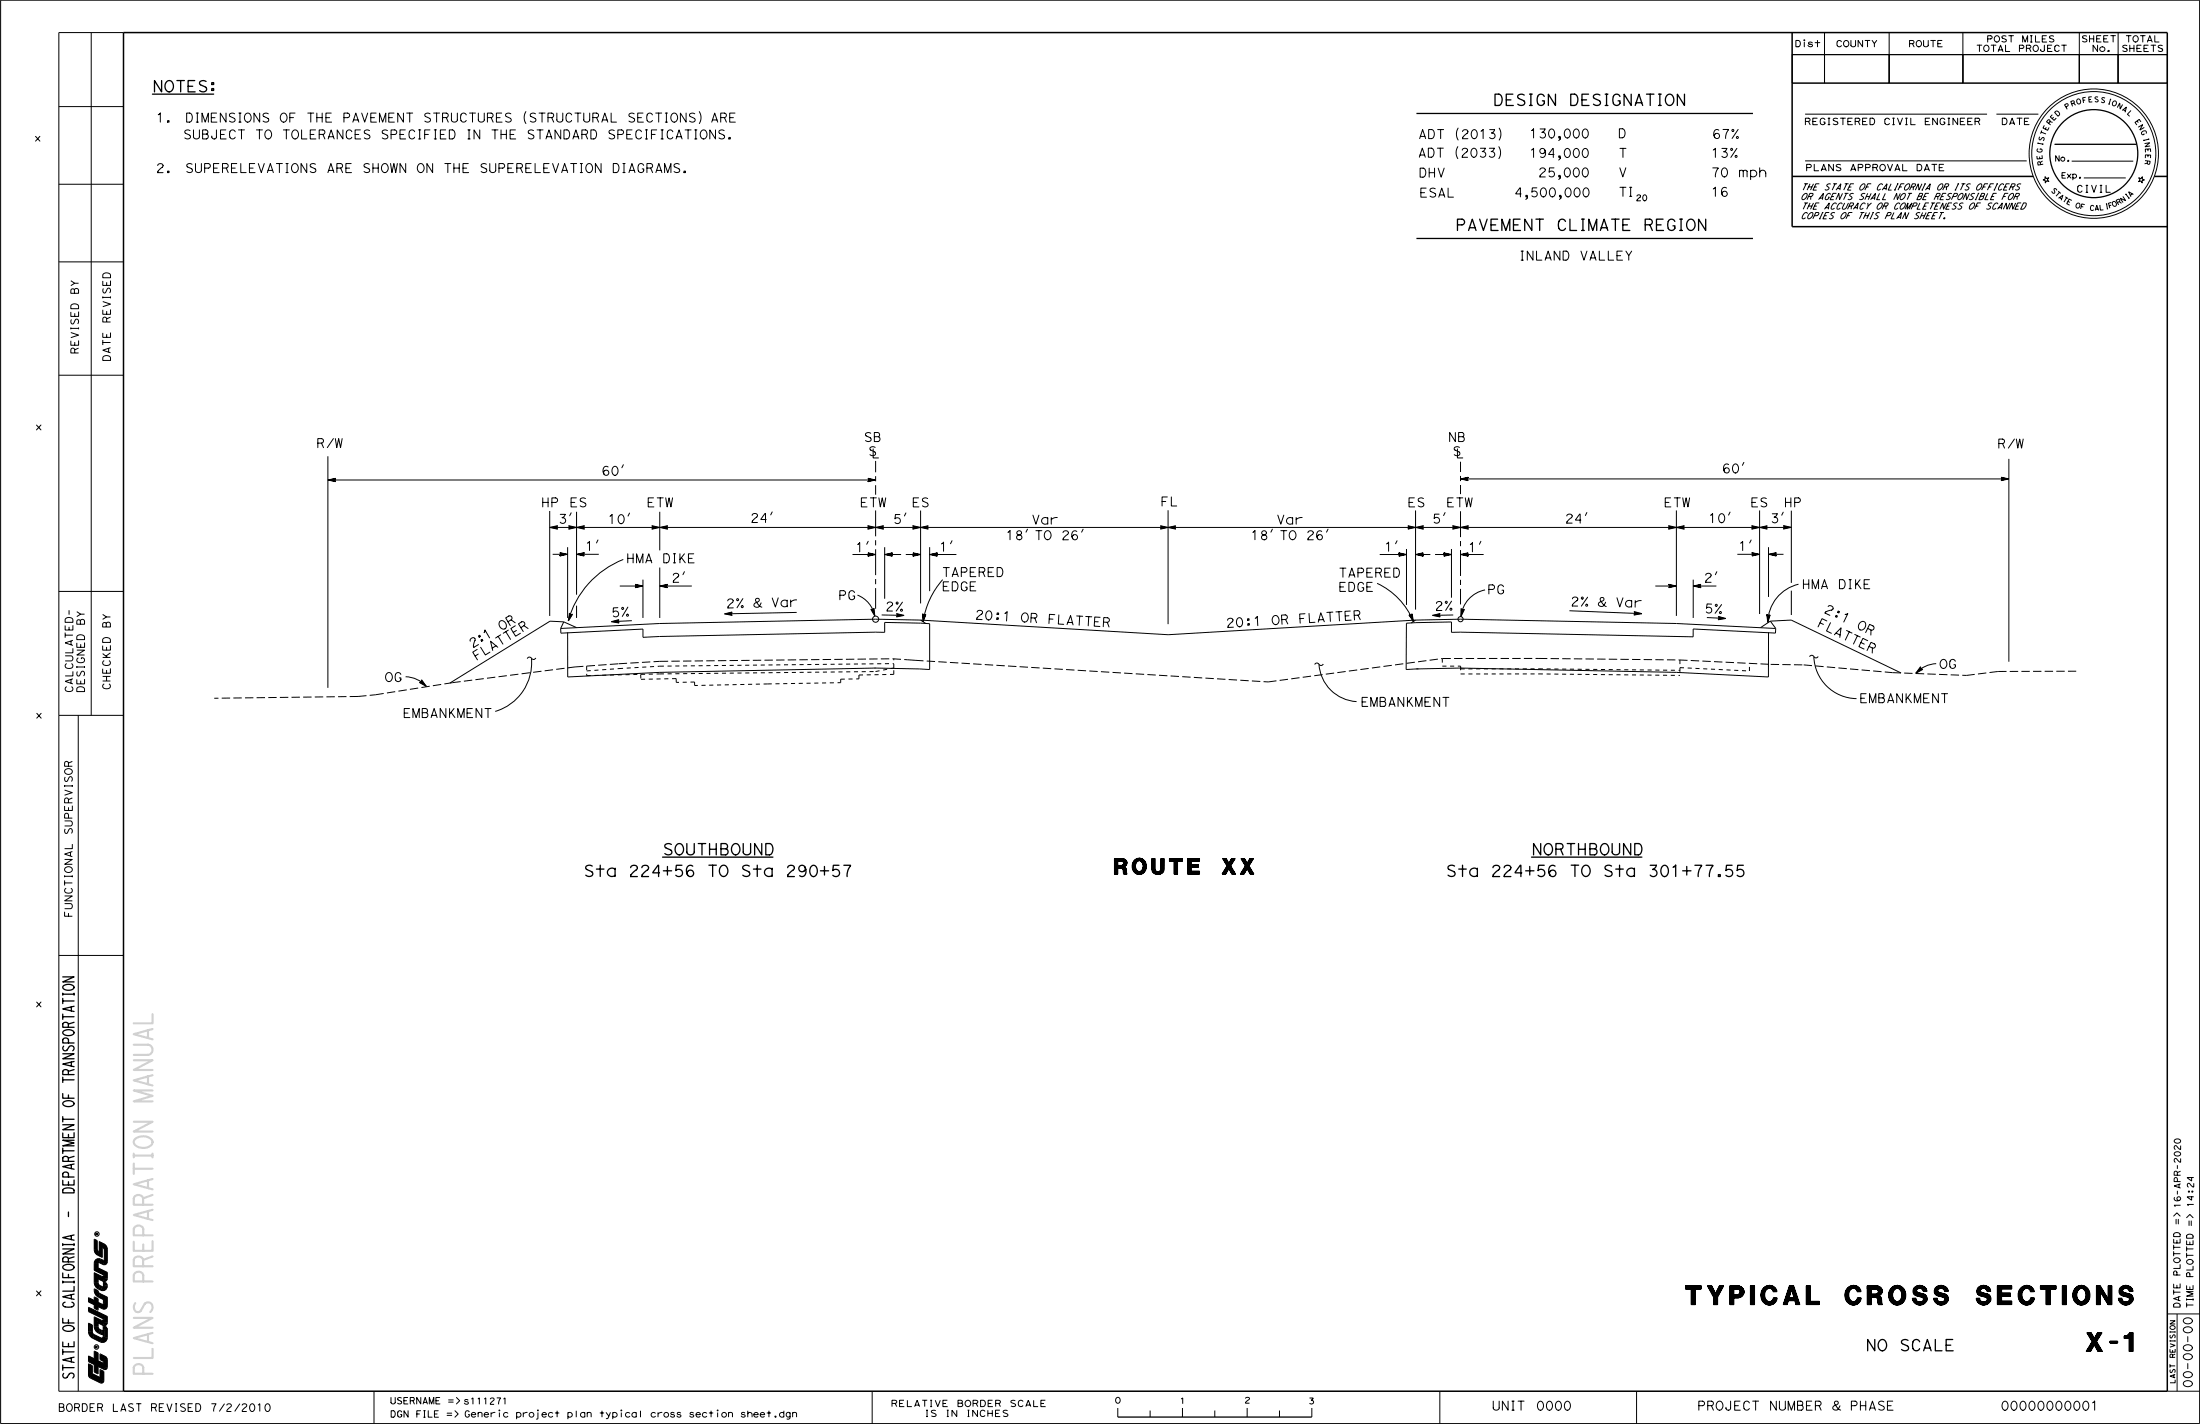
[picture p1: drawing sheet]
<svg xmlns="http://www.w3.org/2000/svg" width="432mm" height="279mm" viewBox="0 0 432 279" stroke-linecap="round" stroke-linejoin="round" font-family="sans-serif">
<g fill="none" stroke="#000" stroke-width=".2">
<path d="M.1 0h431.6v279.3h-431.6zM17.9 6.4v134M24.2 6.4h-12.7v266.6h12.7M351.7 10.7h6.4v5.6h-6.4zM351.7 16.3h73.7M351.7 10.7h73.7M354.1 8.3v.9M358.1 6.4v9.9M358.1 10.7h12.7v5.6h-12.7zM370.8 10.7h14.5v5.6h-14.5zM370.8 6.4v9.9M385.3 6.4v9.9"/>
<path d="M385.3 10.7h22.8v5.6h-22.8zM408.1 6.4v9.9M408.1 10.7h7.6v5.6h-7.6zM415.7 6.4v9.9M415.7 10.7h9.7v5.6h-9.7zM11.5 20.9h12.7M11.5 36.1h12.7M37.3 25.6a.58 .58 0 0 0-.6-.1 .58 .58 0 0 0-.4 .5l.5 .3a.47 .47 0 0 1 .5 .3 .47 .47 0 0 1-.2 .6h-.4l-.4-.1M38 25.5v1.3a.6 .6 0 0 0 .6 .5 .6 .6 0 0 0 .5-.5v-1.3M39.8 25.5h.6a.44 .44 0 0 1 .4 .3 .44 .44 0 0 1-.2 .5 .5 .5 0 0 1 .3 .5 .5 .5 0 0 1-.4 .5h-.7zM39.8 26.3h.8M42.5 25.5v1.4a.46 .46 0 0 1-.6 .4 .46 .46 0 0 1-.3-.6"/>
<path d="M43.3 26.4h.7M44.3 25.5h-1v1.8h1.1M46.2 25.9a.6 .6 0 0 0-.8-.4 .6 .6 0 0 0-.4 .8 .65 .65 0 0 0 .2 .8 .65 .65 0 0 0 .9-.1l.1-.1M46.8 25.5h1.2M47.4 25.5v1.8M50.3 25.5h1.2M50.9 25.5v1.8M52.3 25.7a.73 .73 0 0 1 .9 .1 .73 .73 0 0 1 .1 .9 .68 .68 0 0 1-.9 .5 .68 .68 0 0 1-.4-.9zM55.6 25.5h1.2M56.2 25.5v1.8M57.5 25.7a.73 .73 0 0 1 .9 .1 .73 .73 0 0 1 .2 .9 .68 .68 0 0 1-.9 .5 .68 .68 0 0 1-.4-.9zM59.2 25.5v1.8h1"/>
<path d="M60.9 26.4h.7M61.9 25.5h-1v1.8h1.1M62.6 26.4h.8l.4 .9M63.4 26.4a.44 .44 0 0 0 .4-.5 .44 .44 0 0 0-.4-.4h-.8v1.8M64.4 27.3l.6-1.8 .6 1.8M64.5 26.8h.9M67.3 25.5v1.8l-1.1-1.8v1.8M69.1 25.9a.6 .6 0 0 0-.8-.4 .6 .6 0 0 0-.4 .8 .65 .65 0 0 0 .2 .8 .65 .65 0 0 0 .9-.1l.1-.1M69.7 26.4h.7M70.7 25.5h-1v1.8h1.1M72.5 25.6a.58 .58 0 0 0-.6-.1 .58 .58 0 0 0-.4 .5l.5 .3a.47 .47 0 0 1 .6 .3 .47 .47 0 0 1-.3 .6h-.4l-.4-.1M76 25.6a.58 .58 0 0 0-.6-.1 .58 .58 0 0 0-.4 .5l.6 .3a.47 .47 0 0 1 .5 .3 .47 .47 0 0 1-.2 .6h-.5l-.4-.1"/>
<path d="M76.8 26.4h.7a.45 .45 0 0 0 .4-.5 .45 .45 0 0 0-.4-.4h-.7v1.8M78.5 26.4h.7M79.5 25.5h-1v1.8h1.1M81.4 25.9a.6 .6 0 0 0-.8-.4 .6 .6 0 0 0-.3 .8 .65 .65 0 0 0 .2 .8 .65 .65 0 0 0 .8-.1l.1-.1M82.2 25.5h.4M82.2 27.3h.4M82.4 25.5v1.8M83.4 26.4h.7M84.4 25.5h-1v1.8M85.2 25.5h.5M85.2 27.3h.5M85.5 25.5v1.8"/>
<path d="M86.4 26.4h.8M87.5 25.5h-1.1v1.8h1.1M88.2 25.5h.6a1 1 0 0 1 0 1.8h-.6zM91.8 25.5h.5M91.8 27.3h.5M92.1 25.5v1.8M94.2 25.5v1.8l-1.2-1.8v1.8M96.6 25.5h1.1M97.1 25.5v1.8M98.3 26.4h1.1M98.3 25.5v1.8M99.4 25.5v1.8"/>
<path d="M100.1 26.4h.7M101.2 25.5h-1.1v1.8h1.1M103.2 21.9a2.22 2.22 0 0 0 0 2.3M104.7 25.6a.58 .58 0 0 0-.6-.1 .58 .58 0 0 0-.4 .5l.5 .3a.47 .47 0 0 1 .6 .3 .47 .47 0 0 1-.3 .6h-.4l-.4-.1M105.4 25.5h1.2M106 25.5v1.8M107.2 27.3l.5-1.8 .6 1.8M107.3 26.8h.9M110.1 25.5v1.8l-1.2-1.8v1.8M110.7 25.5h.6a1 1 0 0 1 0 1.8h-.6zM112.4 27.3l.6-1.8 .6 1.8M112.6 26.8h.9"/>
<path d="M114.2 26.4h.7l.4 .9M114.9 26.4a.44 .44 0 0 0 .4-.5 .44 .44 0 0 0-.4-.4h-.7v1.8M116 25.5h.6a1 1 0 0 1-.1 1.8h-.5zM120.6 25.6a.58 .58 0 0 0-.7-.1 .58 .58 0 0 0-.4 .5l.6 .3a.47 .47 0 0 1 .5 .3 .47 .47 0 0 1-.2 .6h-.5l-.4-.1M121.3 26.4h.7a.45 .45 0 0 0 .4-.5 .45 .45 0 0 0-.4-.4h-.7v1.8M123 26.4h.7M124.1 25.5h-1.1v1.8h1.1M125.9 25.9a.6 .6 0 0 0-.8-.4 .6 .6 0 0 0-.3 .8 .65 .65 0 0 0 .2 .8 .65 .65 0 0 0 .8-.1l.1-.1M126.7 25.5h.4M126.7 27.3h.4M126.9 25.5v1.8M127.9 26.4h.7"/>
<path d="M128.9 25.5h-1v1.8M129.7 25.5h.5M129.7 27.3h.5M130 25.5v1.8M132.1 25.9a.6 .6 0 0 0-.8-.4 .6 .6 0 0 0-.4 .8 .65 .65 0 0 0 .2 .8 .65 .65 0 0 0 .9-.1l.1-.1M132.7 27.3l.6-1.8 .6 1.8M132.8 26.8h.9M134.5 25.5h1.1M135.1 25.5v1.8M136.4 25.5h.4M136.4 27.3h.4M136.6 25.5v1.8"/>
<path d="M137.3 21.9a2.22 2.22 0 0 1 0 2.3M137.7 25.7a.73 .73 0 0 1 .9 .1 .73 .73 0 0 1 .1 .9 .68 .68 0 0 1-.8 .5 .68 .68 0 0 1-.5-.9zM140.4 25.5v1.8l-1.1-1.8v1.8M142.1 25.6a.58 .58 0 0 0-.6-.1 .58 .58 0 0 0-.4 .5l.5 .3a.47 .47 0 0 1 .6 .3 .47 .47 0 0 1-.3 .6h-.4l-.4-.1M143.1 27h.2v.3h-.2zM286.1 28.8a2.22 2.22 0 0 0 0 2.3M286.2 25.1a2.22 2.22 0 0 0 0 2.4M294.2 28.8a2.22 2.22 0 0 1 0 2.3M294.3 25.1a2.22 2.22 0 0 1 0 2.4M354.3 31.6h43.5M354.3 22.4h35.7M391.8 22.4h8.3"/>
<path d="M401.4 34.7l.3 .3 .4-.1-.3 .4 .3 .3-.4-.1-.3 .4v-.5l-.4-.1 .4-.2zM403.3 28.3h16M406.6 31.6h12.1M409 34.9h8.2M419.8 34.9l.4 .1 .3-.3v.4l.4 .2-.4 .1-.1 .5-.2-.4-.5 .1 .3-.3zM11.5 51.4h12.7M11.5 73.6h12.7M64.4 94.2h107.5M64.4 94.2l1.5-.4-1.2 .4 1.1 .2-.8-.2 .7-.2-.3 .2h.3l.2-.4-.2 .4 .2 .3zM64.4 89.5v45.5M122.4 91.2l-.3 .6M170.4 93.8l1.5 .4-1.5 .3 1.1-.3-1.1-.3 .8 .3-.7 .1 .3-.1-.3-.1-.1 .4 .2-.3z"/>
<path d="M171.9 90.4v2.3M171.9 93.4v1M171.9 95.2v1.9M286.7 94l1.5-.4-1.2 .4 1.1 .2-.7-.2 .7-.2-.4 .2h.3l.2-.4-.2 .4 .2 .3zM286.7 94h107.6M286.7 90.6v2M286.7 93.4v1M286.7 95.2v1.8M342.3 90.7l-.3 .6M392.8 93.6l1.5 .4-1.5 .3 1.1-.3-1.1-.3 .8 .3-.7 .1 .3-.1-.3-.1-.1 .4 .2-.3zM394.3 90v39.8M11.5 116h12.7"/>
<path d="M107.9 100.3v20.6M107.9 103.5l1.6-.4-.3 .4 .3 .3zM107.9 103.5h243.7M108.5 108.8h2.9M109.3 103.4l-.3 .1 .3 .1M109.3 103.3l-.7 .2 .7 .1M109.4 103.2l-1.1 .3 1.1 .2M109.9 108.4l1.5 .4-1.5 .3 1.1-.3-1.1-.3 .8 .3-.7 .1 .3-.1-.3-.1-.1 .4 .2-.3zM111.4 107.4v13.8M111.6 103.1l3.1 .7-.2-.3 .2-.4-3.1 .7 .2-.3zM111.7 103.2l1.1 .3-1.1 .2M111.7 103.3l.7 .2-.7 .1"/>
<path d="M111.8 103.4l.3 .1-.3 .1M112.1 100.6l-.3 .6M113.2 108.8l1.5-.4-1.2 .4 1.1 .2-.7-.2 .7-.2-.4 .2h.3l.2-.4-.2 .4 .2 .3zM113.2 100.4v16.3M113.2 118.8v2.4M113.2 108.8h4.3M114.6 103.4l-.4 .1 .4 .1M114.6 103.3l-.7 .2 .7 .1M114.7 103.2l-1.2 .3 1.2 .2M117.4 105.9l-.3 .6M121.6 115h4.6M122.3 109.8a18.1 18.1 0 0 0-10.8 12"/>
<path d="M123.6 100.7l-.3 .6M124.7 114.6l1.5 .4-1.5 .3 1.1-.3-1.1-.3 .8 .3-.7 .1 .4-.1-.3-.1-.2 .4 .2-.3zM126.2 113.7v7.5M127.9 103.1l.2 .4-.2 .3 3.1-.7-.2 .4 .2 .3zM128 103.2l1.1 .3-1.1 .2M128 103.3l.8 .2-.7 .1M128.1 103.4l.3 .1-.3 .1M129.5 115l1.5-.4-1.2 .4 1.1 .2-.7-.2 .7-.2-.4 .2 .3 .1 .2-.5-.2 .4 .2 .3zM129.5 100.4v7.6M129.5 111.4v9.8M129.5 115h6.3M130.9 103.4l-.3 .1 .3 .1"/>
<path d="M130.9 103.3l-.7 .2 .7 .1M131 103.2l-1.1 .3 1.1 .2M134.3 112.2l-.3 .6M151.6 100.4l-.3 .6M167.3 108.8h4.6M168.3 116.8a5.5 5.5 0 0 1 3.4 4.1M170.3 103.1l.2 .4-.2 .3 3.1-.7-.2 .4 .2 .3zM170.4 108.5l1.5 .3-1.5 .3 1.1-.3-1.1-.2 .8 .2-.7 .2 .3-.2-.3-.1-.1 .4 .2-.3zM170.4 103.2l1.1 .3-1.1 .2M170.4 106.2l-.3 .6M170.4 103.3l.7 .2-.7 .1M170.5 103.4l.3 .1-.3 .1"/>
<path d="M170.9 119.5l.4 .1 .3-.3 .1 1.6zM171.3 119.6l.1 .3-.2-.3M171.4 119.5l.1 .7-.4-.6M171.5 119.4l.1 1.1-.6-.9M171.9 100.2v5M171.9 106v1M171.9 107.8v5.1M171.9 113.6v1M171.9 115.4v4M173.2 103.4l-.3 .1 .4 .1M173.3 103.3l-.7 .2 .7 .1M173.4 103.2l-1.2 .3 1.2 .2"/>
<path d="M173.6 107.4v10.1M173.6 108.8h3.3M173.6 108.8l1.5-.3-1.1 .3 1.1 .2-.8-.2 .7-.2-.3 .2 .3 .1 .1-.4-.2 .3 .2 .3zM177.8 108.8h2.9M177.8 100.6l-.3 .6M179.1 103.1l3.1 .7-.2-.3 .2-.3-3.1 .6 .2-.3zM179.2 108.5l1.5 .3-1.5 .3 1.1-.3-1.1-.2 .8 .2-.7 .2 .3-.2-.3-.1-.1 .4 .2-.3zM179.2 103.2l1.1 .3-1.1 .2M179.2 103.3l.8 .2-.8 .1M179.3 103.4l.3 .1-.3 .1M180.7 100.2v18.2M182 103.4l-.3 .1 .3 .1"/>
<path d="M182.1 103.3l-.7 .2 .7 .1M182.1 103.2l-1.1 .3 1.1 .2M182.5 108.8l1.5-.3-1.2 .3 1.1 .2-.7-.2 .7-.2-.4 .2 .3 .1 .2-.4-.2 .3 .2 .3zM182.5 107.4v8.6M182.5 108.8h5.2M185 113.7a16 16 0 0 0-3.8 8.3M186.9 106.1l-.3 .6M201.7 103.8l-.3 .6M212.6 103.8l-.3 .6M227.8 103.2l3 .6-.2-.3 .2-.3-3 .6 .2-.3zM227.8 103.2l1.1 .3-1.1 .2M227.9 103.3l.7 .2-.7 .1"/>
<path d="M227.9 103.4l.3 .1-.3 .1M229.3 100.1v22.4M230.6 103.4l-.3 .1 .3 .1M230.7 103.3l-.7 .2 .6 .1M230.7 103.2l-1.1 .3 1.1 .2M249.7 103.8l-.3 .6M260.7 103.8l-.3 .6M270.3 114.5a14.1 14.1 0 0 1 7.1 7.4M270.8 108.8h5.3M274.2 106.1l-.3 .6M274.6 108.5l.1 .4 .3-.1-.3-.2 .7 .2-.8 .2 1.1-.2-1.1-.3 1.5 .3-1.5 .3 .2-.3zM276.1 107.7v11"/>
<path d="M276.3 103.2l.2 .3-.2 .3 3.1-.7-.2 .4 .2 .3zM276.4 103.2l1.1 .3-1.1 .2M276.4 103.3l.7 .2-.7 .1M276.5 103.4l.3 .1-.3 .1M277.8 108.8h2.9M277.8 100.2v19.4M277.8 108.8l1.5-.3-.2 .3 .2 .3-.1-.4-.3 .1 .3 .2-.7-.2 .8-.2-1.1 .2 1.1 .3zM279.2 103.4l-.3 .1 .3 .1M279.3 103.3l-.8 .2 .8 .1M279.3 103.2l-1.1 .3 1.1 .2M281.7 108.8h3.2M283.4 108.5l.1 .4 .3-.1-.3-.2 .7 .2-.8 .2 1.1-.2-1.1-.3 1.5 .3-1.5 .3 .2-.3z"/>
<path d="M283.6 100.6l-.3 .6M284.9 107.7v9.6M285.1 103.1l.2 .4-.2 .3 3.1-.7-.2 .4 .2 .3zM285.2 103.2l1.1 .3-1.1 .2M285.2 103.3l.7 .2-.7 .1M285.3 103.4l.3 .1-.3 .1M286.7 108.8l1.5-.3-.2 .3 .2 .3-.2-.4-.3 .1 .4 .2-.7-.2 .7-.2-1.1 .2 1.2 .3zM286.7 100.3v5.1M286.7 106.2v1M286.7 107.9v5.1M286.7 113.8v1M286.7 115.5v3.1"/>
<path d="M286.7 108.8h4.5M286.8 119.4l.3 .3 .3-.1-.7 1.4zM286.8 119.5v1.1l.5-1M286.9 119.5v.8l.3-.7M287 119.6v.3l.1-.3M288.1 103.4l-.4 .1 .4 .1M288.1 103.3l-.7 .2 .7 .1M288.2 103.2l-1.2 .3 1.2 .2M290.7 106.2l-.3 .6M291.5 115.7a5.9 5.9 0 0 0-4.8 5.3M308 119.8l14.3 .6M311.5 100.6l-.3 .5"/>
<path d="M320.7 120l1.6 .4-1.6 .3 .2-.3zM324.9 115h4.1M327.5 103.1l3.1 .7-.2-.3 .2-.4-3.1 .7 .2-.3zM327.5 114.6l.2 .5 .3-.1-.4-.2 .7 .2-.7 .2 1.1-.2-1.2-.4 1.5 .4-1.5 .3 .2-.3zM327.5 103.2l1.2 .3-1.2 .2M327.6 103.3l.7 .2-.7 .1M327.6 103.4l.4 .1-.4 .1M329 100.2v20.6M330.4 103.4l-.3 .1 .3 .1M330.5 103.3l-.8 .2 .8 .1M330.5 103.2l-1.1 .3 1.1 .2M332.3 113.7v7.5"/>
<path d="M332.3 115h4.6M332.3 115l1.5-.4-.2 .4 .2 .3-.1-.4-.3 .1 .3 .1-.7-.1 .8-.3-1.1 .3 1.1 .3zM337 112.2l-.3 .6M339.6 100.5l-.3 .6M341 108.8h4.4M343.7 105.9l-.3 .6M343.8 103.1l3.1 .7-.2-.3 .2-.3-3.1 .6 .2-.3zM343.9 103.2l1.1 .3-1.1 .2M343.9 108.4l.1 .4h.3l-.3-.2 .7 .2-.8 .2 1.1-.2-1.1-.4 1.5 .4-1.5 .3 .2-.3zM343.9 103.3l.7 .2-.7 .1M344 103.4l.3 .1-.3 .1M345.4 100.2v20.3"/>
<path d="M346.7 103.4l-.3 .1 .3 .1M346.8 103.3l-.8 .2 .7 .1M346.8 103.2l-1.1 .3 1.1 .2M347.1 107.4v9.7M347.1 108.8l1.5-.4-.2 .4 .2 .3-.1-.4-.3 .1 .3 .1-.7-.1 .8-.3-1.1 .3 1.1 .3zM347.1 108.8h3M350 100.5l-.3 .6M350 103.1l1.6 .4-1.6 .3 .2-.3zM350.1 103.2l1.1 .3-1.1 .2M350.1 103.3l.8 .2-.8 .1M350.2 103.4l.3 .1h-.3M351.6 100.2v14.2"/>
<path d="M351.6 115.9v4.8M353 114.6a7.8 7.8 0 0 0-6 7.5M42.9 137h-.9M45.2 137h-1.7M47.4 136.9l-1.6 .1M49.7 136.9h-1.6M52 136.9h-1.6M54.3 136.8l-1.6 .1M56.6 136.8h-1.7M58.9 136.8h-1.7M61.2 136.8h-1.7M63.4 136.7l-1.6 .1"/>
<path d="M65.7 136.7h-1.6M68 136.7h-1.6M71.9 136.5l-3.3 .2M75.3 136.1l-2.7 .3M77.6 135.7l-1.7 .3M79.6 132.8a5.7 5.7 0 0 1 4.1 1.9M79.8 135.4l-1.6 .2M82.1 135l-1.6 .3M82.7 133.7l.2 .3-.3-.2M82.7 133.6l.4 .6-.6-.4M82.7 133.5l.7 .9-1-.5M82.8 133.4l.9 1.3-1.4-.8 .4-.1z"/>
<path d="M84.3 134.6l-1.6 .3M86.6 134.3l-1.6 .2M90.4 133.7l-3.2 .5M92.7 133.4l-1.7 .3M95 133.2l-1.7 .2M97.2 132.9l-1.6 .2M99.5 132.6l-1.7 .2M101.7 132.3l-1.6 .2M104 132l-1.6 .2M105.2 129.1l-.4 .3-.5-.2a10 10 0 0 1-7.1 10.4M106.3 131.7l-1.7 .2M108.5 131.4l-1.6 .2"/>
<path d="M110.6 122l-2.6-.1-19.7 12.1M110.6 122l-.6 1.3 .1 .9 16.1-.8v1.6l3.3-.1 44.1-.8v-2l8.9 .3v9l-10.8-.3M110.6 122l2.6 1.2M110.8 131.1l-1.6 .2M111.4 124.1v8.7l18.1-.9 42.3-.8M111.8 120.3l.2 .3 .4-.1-.8 1.3zM111.8 120.4l-.1 1.1 .6-1M111.9 120.4l-.1 .8 .4-.6M112 120.5l-.1 .3 .2-.2M114.5 130.7l-3.1 .3M116.8 130.6l-1.7 .1M119.1 130.4l-1.7 .1"/>
<path d="M120 122l1.5-.4-.2 .3 .2 .3zM121.3 121.8l-.3 .1 .3 .1M121.3 130.2l-1.6 .2M121.4 121.8l-.7 .1 .7 .2M121.4 121.7l-1.1 .3 1.2 .2M123.1 130.1l-1.7 .1M124 121.8l-4 .2M125.4 130l-1.7 .1M127.6 129.9l-1.6 .1M131.1 129.7l-2.8 .1M133.4 129.7h-1.6M135.7 129.7h-1.6"/>
<path d="M138 129.7h-1.7M140.3 129.6l-1.7 .1M142.2 120.4l1.5-.3-.2 .3 .2 .4zM142.6 129.6h-1.7M143.5 120.4h-.3l.3 .1M143.6 120.3l-.7 .1 .7 .2M143.6 120.2l-1 .2 1.1 .3M144.8 129.6h-1.6M147.1 129.6h-1.6M149.4 129.5l-1.6 .1M151.7 129.5h-1.7M154 129.5h-1.7"/>
<path d="M156.3 129.5h-1.7M156.4 120.2l-14.2 .2M158.5 129.4l-1.6 .1M160.8 129.4h-1.6M163.1 129.4h-1.6M165 133.3v.6M165.4 129.4h-1.7M167.7 129.3l-1.7 .1M170 129.3h-1.7M172.2 129.3h-1.6M173 120.7h4.4M174.5 129.3h-1.6"/>
<path d="M175.2 129.3h.1M175.2 129.3l1.6 .1M176 120.4l1.4 .3-1.5 .4 .2-.4zM176 120.5l1.1 .2-1.1 .3M176.1 120.6l.7 .1-.8 .2M176.1 120.7h.3l-.3 .1M177.5 129.4l3.8 .3M180.7 121.7h.1M180.7 121.7l-8.8-.2-42.4 .8-19.5 1M180.7 121.7l1 .6M181.1 120.5l.1 1.1 .4-1-.3 .7-.1-.7 .1 .4 .1-.3-.3-.2 .3 .2 .3-.1-.5 1.4zM181.9 129.7l1.6 .1"/>
<path d="M184.2 129.8l1.6 .1M186.4 130l1.7 .1M188.7 130.1l1.7 .1M191 130.3l1.6 .1M193.3 130.4l1.6 .1M195.6 130.5l1.6 .1M197.8 130.7l1.7 .1M200.1 130.8l1.7 .1M202.4 131l1.6 .1M204.7 131.1l1.6 .1M207 131.2l1.6 .1M209.2 131.4l1.7 .1"/>
<path d="M211.5 131.5l1.7 .1M213.8 131.7l1.6 .1M216.1 131.8l1.6 .1M218.4 131.9l1.6 .1M220.6 132.1l1.7 .1M222.9 132.2l1.7 .1M225.2 132.4l1.6 .1M227.5 132.5l1.6 .1M229.8 132.6l1.6 .1M232 132.8l1.7 .1M234.3 132.9l1.7 .1M236.6 133.1h1.6"/>
<path d="M238.9 133.2l1.6 .1M241.2 133.3l1.6 .1M243.4 133.5l1.7 .1M245.7 133.6l1.7 .1M250.5 133.6l-1.6 .2-.9-.1M252.8 133.3l-1.6 .2M255.1 133l-1.7 .2M257.3 132.7l-1.6 .2M258.9 130.3l-.5-.2-.4 .3M258.9 130.3a7.8 7.8 0 0 0 7.4 7.4M259.6 132.4l-1.6 .2M259.7 130.3l-.4 .3-.4-.3"/>
<path d="M261.8 132.1l-1.6 .2M264.1 131.8l-1.6 .2M266.4 131.5l-1.7 .2M268.6 131.1l-1.6 .3M270.9 130.8l-1.6 .3M273.2 130.5l-1.7 .3M275.4 130.2l-1.6 .3M276.5 120.7l.8 .9-.2-1.1 .1 .8-.5-.6 .3 .3v-.3h-.5h.4l.3-.3 .2 1.5zM277.7 129.9l-1.6 .3M277.8 121.7h.1M277.8 121.7l8.9-.2 42.3 .8 19.5 1M277.8 122.2l7.1-.2v2.1l47.4 .9v-1.6l16.2 .8v-.9"/>
<path d="M277.8 121.7l-.8 .5M277.8 121.7l-48.5 2.8-48.6-2.8M277.9 122.2l-1.9 .1v9.1l2.4-.2M280 129.6l-1.7 .2M281.2 120.7l1.5-.3-.2 .3 .2 .3zM282.2 129.3l-1.6 .2M282.5 120.6l-.3 .1 .3 .1M282.6 120.6l-.7 .1 .7 .2M282.6 120.5l-1.1 .2 1.1 .3M284.8 129.2h-1.9M285.2 120.7h-4M286.8 131.1l-8.8 .2"/>
<path d="M287 129.2h-1.6M287.7 129.2h1.6M291.6 129.2h-1.6M292.2 129.2h1.7M294.5 129.2h1.7M298.5 129.2h-1.7M299.1 129.2h1.6M301.4 129.2h2.3M304.3 129.2h1.7M306.6 129.2l1.7 .1M308.9 129.3h1.7M311.2 129.3h1.6"/>
<path d="M313.5 129.3h1.6M315.8 129.3l1.6 .1M318 129.4h1.7M320.3 129.4h1.7M320.8 120.1l1.1 .3-1.1 .2M320.8 120.2l.7 .2-.7 .1M320.9 120.3l.3 .1h-.3M322.6 129.4h1.7M324.9 129.4l1.6 .1M327.2 129.5h1.6M329.5 129.5l1.7 .1M331.8 129.6l1.7 .1"/>
<path d="M334.1 129.7l1.7 .1M335 121.2l3.7 .2M336.4 129.8l1.7 .1M337.2 120.9l1.5 .5-1.5 .2 .2-.3zM337.3 121l1.1 .3-1.1 .2M337.4 121.1l.6 .2-.7 .1M337.4 121.2l.3 .1-.3 .1M338.7 129.9l1.6 .1M341 130l1.6 .1M343.3 130.2h1.6M345.5 130.3h1.7M346.7 123.2h.1"/>
<path d="M346.8 120.6l.2 1.2 .3-1.1-.3 .7-.1-.7 .2 .4 .1-.3-.4-.2 .3 .2 .3-.2-.4 1.5zM347.1 124.1v8.7l-18.1-.9-42.3-.8M347.5 121.9l1 1.4M347.5 121.9l-2 1.3M347.5 121.9l4.1-.2 21.5 10.3-3.2-.2M347.5 130.4h1.7M348.5 123.3h.1M349.8 130.4h1.7M352.1 130.4l1.7 .1M354 130.5l1.6 .1M355.2 128.9l.4-.3 .3 .1a9.5 9.5 0 0 0 2.6 5.9 8.5 8.5 0 0 0 5.9 2.5M356.3 130.7l1.6 .1"/>
<path d="M358.6 130.9l1.6 .1M360.8 131.1l1.7 .1M363.1 131.3l1.6 .1M365.4 131.4l1.6 .2M367.7 131.6l1.6 .2M373.7 132.1h1.7M376 132.1l1.7 .1M377 130.8v.4l.4 .1-1.4 .8zM377 130.9l-.7 1 1-.6M377 131l-.4 .6 .6-.3M377 131.1l-.2 .3 .3-.2M378.3 132.2l1.6 .1"/>
<path d="M380 130.2a5.7 5.7 0 0 0-4 1.9M380.6 132.3l1.6 .1M382.9 132.4l1.6 .1M387.6 132.3l-2.5 .2M389.9 132l-1.7 .2M392.1 131.8l-1.6 .2M393.8 131.7h-1.6M396.1 131.7h-1.6M398.4 131.7h-1.7M400.7 131.7h-1.7M403 131.7h-1.7M405.2 131.7h-1.6"/>
<path d="M407.5 131.7h-1.6M11.5 140.4h12.7M15.4 140.4v132.6M11.5 187.5h12.7M426.6 238.6l.7-.6 .6 .6M429.2 238.9l.6-.6 .6 .6M18.5 249.7l.8 1.2M18.5 249.2l1.8 .9M18.5 249.7l1.5 .7h.2l.1-.3M18.5 249.7v1.9a1.7 1.7 0 0 0 2.1 1.5l.4-.5 .1-.3-.2-.5-1.6-.9M18.5 255.2l-1.1-.6v.9l1.1 .5M18.5 255.2v-.7l.8 .3v.7"/>
<path d="M18.5 256v.7l.8 .4v-.7M18.5 255.2l.8 1.2M19.3 248.8l1.8 .9M19.3 250.9v1l.8 .6 .2-.2v-.9M19.3 255.5l-.8 .5M19.3 248.8l-.8 .4M19.5 245.6l-.3-.2-.1-.3v-1.7l-.6-.3v2.1a1.2 1.2 0 0 0 .7 1.1l.9 .4M19.5 243.6v2M19.5 245.6l.6 1.1M19.5 243.6l.6 1.1M19.5 243.6l.9 .4M20.1 244.7l.2 .2 .2 .4v1.9l-.2 .1a1.14 1.14 0 0 0-1.6 0l-.2 .5v1.4"/>
<path d="M20.1 244.7v2M20.2 258.8v.2l-.3 .1-1.4-.7v1.8a1.62 1.62 0 0 0 1.2 1.6M20.3 255l-.1 .9-.9-.4M20.4 244a1.21 1.21 0 0 1 .7 1.1v2.5a.58 .58 0 0 1-.9 .5l-.9-.4v1.1M20.4 252h.1M20.4 250v.3M20.8 252.3h.1M20.9 252.3h.1M21.1 258.3v1.2a.59 .59 0 0 1-.9 .6M21.1 254.5v1.7a.63 .63 0 0 1-1 .6l-.8-.4M21.1 254.5l-1.5-.7-.3-.6-.8-.3a1.6 1.6 0 0 0 .8 1.6l1 .5M21.1 249.7v1.2a.59 .59 0 0 1-.9 .5"/>
<path d="M21.1 258.3l-3.7-1.8v.8l2.8 1.5M21.1 258.3l-.9 .5M21.1 249.7l-.8 .4M21.1 254.5l-.8 .5M425.4 257.8h6.3M427.3 257.8v15.2M18.1 269.4v-1.4l-.7-.4v2.2l.1 .4 2.2 1.1a.48 .48 0 0 0 .7-.4v-1.8l-.8-.4v1.5M20.2 260.1v.8l-.2 .1a.83 .83 0 0 1-.7-.7v-.7l1.3 .7M20.6 260.3l.4 .4 .1 1.8a.94 .94 0 0 1-1.4 .8l-1.5-.7a1.5 1.5 0 0 1-.8-1.4v-1.6l.7 .4v1.3l.2 .4 1.7 .9 .2-.3v-.5h-.5M20.7 260.3l.4 .6M20.8 268.3l-.3 .1M21.1 268.3v-1.5l-.2-.5-1.3-.7v1.2l.7 .3v.4l-1-.5v-1.5l-.8-.4v1.5l-1.1-.6v1.2l1.1 .5v1.5l.8 .4v-1.5l1.1 .6a.45 .45 0 0 0 .7-.4"/>
<path d="M73.4 273v6.3M98 277.1v1M105.6 277.1v1.2l-.2 .1h-.2M121.9 277.1v1M140.9 277.1v1M171.2 273v6.3M219.4 276.3v1.7M225.7 276.8v1.2M232.1 276.3v1.7M238.4 276.8v1.2M244.8 276.3v1.7M251.1 276.8v1.2"/>
<path d="M257.5 276.3v1.7M282.6 273v6.3M321.2 273v6.3M425.4 273h6.3"/>
<circle cx="354.1" cy="7.9" r=".09"/>
<circle cx="411" cy="30.1" r="12.7"/>
<circle cx="411" cy="30.1" r="12.2"/>
<circle cx="171.9" cy="121.5" r=".6"/>
<circle cx="286.7" cy="121.5" r=".51"/>
<circle cx="19" cy="242.1" r=".44"/>
<circle cx="18.9" cy="264.3" r=".44"/>
<circle cx="98" cy="276.7" r=".09"/>
<circle cx="105.6" cy="276.7" r=".09"/>
<circle cx="121.9" cy="276.7" r=".09"/>
<circle cx="140.8" cy="276.7" r=".09"/>
</g>
<g fill="none" stroke="#000" stroke-width=".25">
<path d="M29.9 18.5h12M278 22.3h66.1M278 46.8h66.1M130 168.2h21.7M300.6 168.2h21.7M12.3 194.9v.4M12.3 195.9v1M12.3 199v1M12.3 199.5h2.2M12.3 196.4h2.2M12.3 195.1h2.2M12.3 191.7h2.2l-2.2 1h2.2"/>
<path d="M12.4 193.5l.3-.2a1.4 1.4 0 0 1 1.8 .4 1.37 1.37 0 0 1-2.2 .1zM14 197.6v.7M14.5 194.9v.4M14.5 197.4l-2.2 .6 2.2 .5M12.3 214.6v.9h2.2M12.3 211.4v1M12.3 219.1v1M12.3 219.6h2.2M12.3 211.9h2.2M12.3 206.8h2.2l-2.2 .9h2.2M12.4 216.3l.3-.2a1.4 1.4 0 0 1 1.8 .4 1.37 1.37 0 0 1-2.2 .1zM12.4 202.4l.3-.2a1.4 1.4 0 0 1 1.8 .4 1.37 1.37 0 0 1-2.2 .1z"/>
<path d="M12.5 205.3a.53 .53 0 0 0 .1 .8 .53 .53 0 0 0 .8-.4 .57 .57 0 0 1 .8-.5 .57 .57 0 0 1 .1 1M13.4 210.2a.61 .61 0 0 0-.5-.3 .61 .61 0 0 0-.6 .3v.6h2.2M13.4 200.9a.61 .61 0 0 0-.5-.3 .61 .61 0 0 0-.6 .3v.7h2.2M13.4 214.8v.7M13.4 204.6v-.6a.62 .62 0 0 0-.5-.3 .62 .62 0 0 0-.6 .3v.6h2.2M14 208.4v.8M14.5 209.9l-1.1 .3v.6M14.5 208.3l-2.2 .5 2.2 .5M14.5 200.6l-1.1 .3v.7M12.3 225.3v1M12.3 225.8h2.2M12.3 220.7h2.2l-2.2 1h2.2"/>
<path d="M12.4 233.4a1.66 1.66 0 0 1 2.1 .2v.5h-2.2zM13.4 227.2a.61 .61 0 0 0-.5-.3 .61 .61 0 0 0-.6 .3v.7h2.2M13.4 237.8v.9M13.4 230.9v-.6a.62 .62 0 0 0-.5-.3 .62 .62 0 0 0-.6 .3v.6h2.2M13.4 222.6v.6M13.4 231.9v.6M14 228.5v.8M14.5 231.5v1h-2.2v-.9M14.5 228.4l-2.2 .5 2.2 .5M14.5 226.9l-1.1 .3v.7M14.5 223.7h-2.2l2.2 .6-2.2 .5h2.2M14.5 222.2v1h-2.2v-.9"/>
<path d="M12.3 258.7v.9h2.2M12.3 249.8v.9h2.2M12.3 244v.4M12.3 251.4v.3M12.3 251.5h2.2M12.3 244.2h2.2M12.3 245.1h2.2l-2.2 .9h2.2M12.4 248.4l.3-.2a1.4 1.4 0 0 1 1.8 .5 1.37 1.37 0 0 1-2.2 0zM12.8 255.5a.5 .5 0 0 0-.5 .6 .5 .5 0 0 0 .7 .4 1.13 1.13 0 0 0 1.5-.5l-.1-.4-.3-.1M13.4 247a.61 .61 0 0 0-.5-.4 .61 .61 0 0 0-.6 .4v.6h2.2M13.4 250v.7M13.4 258.9v.7"/>
<path d="M14 242.4v.8M14 254v.8M14.5 252.4v.9h-2.2M14.5 244v.4M14.5 251.4v.3M14.5 253.9l-2.2 .5 2.2 .5M14.5 246.6l-1.1 .4v.6M14.5 242.3l-2.2 .5 2.2 .5M12.3 264.7v1.1M12.3 267.8v1.1M12.3 268.3h2.2M12.3 265.3h2.2"/>
<path d="M12.4 260.4l.3-.2a1.4 1.4 0 0 1 1.8 .4 1.37 1.37 0 0 1-2.2 .1zM12.5 269.5a.53 .53 0 0 0 .1 .9 .53 .53 0 0 0 .8-.5 .57 .57 0 0 1 .8-.5 .57 .57 0 0 1 .1 1M13.4 263.6v.6M14 266.4v.8M14.5 266.3l-2.2 .5 2.2 .5M14.5 263.3v.9h-2.2v-.9M17.5 266.2v.9M17.5 267.8v2M18 268v1.7M18.6 265.3v3.8M19.1 265.5v3.9M19.8 265.8v.9"/>
<path d="M19.8 268.9v1.6M20.8 266.8v1.5M219.4 278h38.1"/>
<circle cx="411" cy="30.1" r="8.6"/>
</g>
<g fill="none" stroke="#000" stroke-width=".2" stroke-dasharray=".8 .7" stroke-linecap="butt">
<path d="M115.1 131.6l6.4-.4M115.1 130.7l.1 1.9M115.2 132.6l14.3-.4M121.5 131.2l8-.5M125.7 132.3l.1 1M129.5 130.7l45.9-.5M129.5 132.2l42.3-.4M132.7 133.1l-6.9 .2M132.7 133.9v-.8M136.3 133.8l-3.6 .1M136.3 134.5v-.7M150.7 134.2l-14.4 .3"/>
<path d="M150.7 134.2l14.3-.3M165 133.3l3.6-.1M168.6 133.2v-.8M168.6 132.4l6.8-.1M171.8 131.8l3.6-.7M175.4 132.3v-1.2M175.4 131.1v-1.8M283.1 129.2v1.5M283.1 130.7h3.6M286.7 130.7v1.5M286.7 131.2h15.4M286.7 132.2h15.4"/>
<path d="M302 132.2l27.7 .3M302 131.2l27.7 .3M329.7 129.5v3M329.7 131l13.7 .7M343.4 131.7v-1.5"/>
</g>
<g fill="none" stroke="#000" stroke-width=".3">
<path d="M24.2 6.4h401.2v266.6h-401.2zM351.7 6.4v38.1h73.7M351.7 34.6h47.4M422.8 34.6h2.6M17.5 255.2l3.1 1.5M17.5 256.9l3.3 1.6v1l-.3 .3-1.5-.7M17.5 257.1l3.1 1.5v.9l-.2 .1-1.4-.7M17.5 255l3.3 1.6M17.7 259.9v1.3a1.21 1.21 0 0 0 .6 1.1l1.5 .7a.65 .65 0 0 0 1-.5v-1.6l-.2-.3-.2-.1M17.8 260v1.2a1.03 1.03 0 0 0 .6 1l1.5 .7a.48 .48 0 0 0 .7-.4v-1.6l-.2-.2M18.6 253.1l.5 .2 .5 .6 1.3 .7v1.6a.51 .51 0 0 1-.7 .5l-1.1-.5v.7l-.5-.3v-.7l-1.1-.5v-.6l1.1 .6v-.7l.5 .2v.7l1.1 .4 .2-.3v-.8a2.04 2.04 0 0 1-1.8-1.7zM18.7 243.4l.1 2.1a1.49 1.49 0 0 0 1.1 .9"/>
<path d="M18.8 258.6v1.6a1.39 1.39 0 0 0 1.6 1.3M18.8 251.6a1.37 1.37 0 0 0 1.7 1.3l.3-.6M18.8 253.2a1.2 1.2 0 0 0 .7 1.1l1.1 .5v1.7M18.8 254.7v2M18.8 243.4l.1 2a1.36 1.36 0 0 0 1 .9M19 245.2l.2 .5 .7 .4M19 258.7v1.5a1.16 1.16 0 0 0 1.4 1.1M19 253.2l.3 .8 1.5 .7v1.9M19 254.8v2M19 251.6a1.22 1.22 0 0 0 1.4 1.1l.2-.4-.1-.3M19.6 243.9l1.1 .6M19.6 244.2l.9 .6 .2 .5"/>
<path d="M19.6 244.1l1 .6 .2 .6M19.6 244.1l1 .5M19.7 244.3v1.7M19.8 244.4v1.7M20.4 244.4l.4 .3 .1 .6M20.4 250.3l-.1 .2-.4 .1-1.3-.7v1.7a1.57 1.57 0 0 0 2 1.4l.3-.7M20.4 251.8l.4 .5M20.4 250l-1.8-.8v-1.4a.75 .75 0 0 1 1.1-.6l.5 .2h.3l.1-2.1a.79 .79 0 0 0-.7-.8v2a1.52 1.52 0 0 1-1.3-1.3v-1.9l.4 .2v1.6a.79 .79 0 0 0 .6 .7v-2a1.52 1.52 0 0 1 1.3 1.3v2.5a.46 .46 0 0 1-.6 .4l-.8-.4-.3 .1-.1 1.2 1.8 .8v1.2a.47 .47 0 0 1-.6 .4l-1.2-.6v1a1.04 1.04 0 0 0 1.3 .8v-.9l.4 .3 .1 .4M20.5 258.9a.51 .51 0 0 1-.7 .4M20.6 255.7a.48 .48 0 0 1-.7 .5M20.6 250.3a.51 .51 0 0 1-.7 .4M20.6 247.6l-.1 .1a1.77 1.77 0 0 0-1.4-.4l-.3 .5v1.3l1.8 .8v1l-.2 .1-1.6-.8v1.5"/>
<path d="M20.7 245.1v2.5M20.7 258.9a.68 .68 0 0 1-1 .6M20.8 255.7a.65 .65 0 0 1-1 .6M20.8 250.3a.68 .68 0 0 1-1 .6M20.8 247.6l-.3 .3-.9-.4-.5 .1-.1 1.4 1.8 .8v1.1l-.3 .2h-.2l-1.3-.6v1.2M20.8 247.2a.42 .42 0 0 1-.6 .4M20.8 245.1v2.5M17.5 267l3 1.4 .3-.1M17.5 266.8l3.1 1.5M17.5 266.4l2.9 1.4v-.9l-.6-.4M17.5 267.8l.5 .2M17.5 267.1l1.1 .5"/>
<path d="M17.5 266.2l1.1 .6M17.6 269.8l.2 .4 2 .9M17.6 267.8v2M17.7 269.9l2.2 1.1M17.7 267.9v1.9l2.3 1.1v-1.9M17.9 268v1.7l2 1v-1.7M18 269.7l1.8 .8M18 269.5l1.8 .9M18.6 265.3l.5 .2M18.6 269.1l.5 .3M18.8 265.3v3.9M18.9 265.4v3.9"/>
<path d="M19 265.5v3.8M19.1 267.9l1.4 .7 .4-.1v-.2M19.1 267.1l1.3 .6M19.8 265.8l.8 .4 .3 .4v1.7M19.8 266l.9 .5 .1 .3M19.8 266.3l.9 .4v1.5l-3.2-1.5M19.8 266.7l.6 .3M19.8 266.4l.8 .4v1.2l-3.1-1.5M19.8 266.1l.9 .5M19.8 268.9l.5 .3v1.7l-.3 .3-2.2-.9-.3-.5M20.1 269.1v1.8v.2h-.3M20.4 260.9l-.1 .2a.92 .92 0 0 1-1.2-.8v-.9l1.2 .5a.46 .46 0 0 0 .6-.4v-1.1l-3.4-1.7v.6l2.9 1.4-.1 .4-.2 .1-1.5-.6v1.6a1.57 1.57 0 0 0 1.8 1.5"/>
<path d="M20.5 262.3a.58 .58 0 0 1-.8 .5M20.6 260.4l-.2-.1v2l-.1 .2-.5 .1-1.6-.8-.2-.5v-1.2l-.5-.3a2.48 2.48 0 0 0 .4 2.5l1.9 .9a.81 .81 0 0 0 1.1-.7v-1.6l-.3-.5"/>
</g>
<g fill="none" stroke="#d0d3d4" stroke-width=".42">
<path d="M29.9 199v1.8h-3.6M26.3 205h2.7a1 1 0 0 1 .9 1 1 1 0 0 1-.9 1h-2.7M26.3 208h3.6l-3.6 1.9h3.6M29 202.1v1.6M29 211.2v1.5M29.9 211l-3.6 1 3.6 1M29.9 201.9l-3.6 1 3.6 1M29.9 214h-3.6l3.6 1-3.6 1.1h3.6M26.3 226.3v.8M26.3 228.3v2M26.3 229.3h3.6M26.3 226.7h3.6"/>
<path d="M26.3 220.1h3.6l-3.6 1.9h3.6M26.4 223.6a2.29 2.29 0 0 1 3.5 .3 1.51 1.51 0 0 1-1.9 1.3 1.37 1.37 0 0 1-1.7-1.4zM28.1 235.1a.96 .96 0 0 0-.9-.6 .96 .96 0 0 0-.9 .6v1.3h3.6M29 231.6v1.5M29 237.6v1.6M29.9 237.4l-3.6 1 3.6 1M29.9 231.3l-3.6 1.1 3.6 1M29.9 226.3v.8M29.9 234.5l-1.8 .6v1.3M26.3 258.6h3.6l-3.6 1.9h3.6M26.6 255.7a.99 .99 0 0 0-.3 1.1 .99 .99 0 0 0 1.1 .6l.6-.9a1.06 1.06 0 0 1 1.5-.8 1.12 1.12 0 0 1 0 1.7M28.1 247.2a.96 .96 0 0 0-.9-.7 .96 .96 0 0 0-.9 .7v1.3h3.6"/>
<path d="M28.1 244.2v1.2M28.1 251.4v-1.2a.97 .97 0 0 0-.9-.7 .97 .97 0 0 0-.9 .7v1.2h3.6M28.1 242.4v-1.2a.97 .97 0 0 0-.9-.7 .97 .97 0 0 0-.9 .6v1.3h3.6M29.9 243.5v1.9h-3.6v-1.8M29.9 246.5l-1.8 .7v1.3M28.1 269.6v-1.3a.97 .97 0 0 0-.9-.7 .97 .97 0 0 0-.9 .7v1.3h3.6M29 261.8v1.5M29.9 261.5l-3.6 1 3.6 1M29.9 264.7v1.7h-3.6"/>
</g>
<g font-size="3.7">
<text x="330.8" y="256">TYPICAL CROSS SECTIONS</text>
<text x="409.4" y="265.2">X-1</text>
</g>
<text font-size="3" x="218.7" y="171.5">ROUTE XX</text>
<g font-size="2.2">
<text x="29.9" y="18">NOTES:</text>
<text x="293" y="20.7">DESIGN DESIGNATION</text>
<text x="285.6" y="45.2">PAVEMENT CLIMATE REGION</text>
<text x="130" y="167.7">SOUTHBOUND</text>
<text x="300.6" y="167.7">NORTHBOUND</text>
<text x="114.5" y="172">Sta 224+56 TO Sta 290+57</text>
<text x="283.8" y="172">Sta 224+56 TO Sta 301+77.55</text>
<text x="366.2" y="265">NO SCALE</text>
</g>
<g font-size="1.8">
<text x="30.6" y="24">1.</text>
<text x="34.3" y="24">DIMENSIONS OF THE PAVEMENT STRUCTURES (STRUCTURAL SECTIONS) ARE</text>
<text x="278.3" y="27.2">ADT (2013)</text>
<text x="300.1" y="27.1">130,000</text>
<text x="317.5" y="27">D</text>
<text x="336" y="27.2">67%</text>
<text x="30.6" y="33.9">2.</text>
<text x="34.3" y="33.9">SUPERELEVATIONS ARE SHOWN ON THE SUPERELEVATION DIAGRAMS.</text>
<text x="278.3" y="30.8">ADT (2033)</text>
<text x="278.4" y="34.8">DHV</text>
<text x="300.1" y="30.9">194,000</text>
<text x="301.9" y="34.7">25,000</text>
<text x="317.6" y="34.7">V</text>
<text x="317.6" y="30.9">T</text>
<text x="335.8" y="34.7">70 mph</text>
<text x="335.8" y="30.9">13%</text>
<text x="278.6" y="38.7">ESAL</text>
<text x="297.2" y="38.6">4,500,000</text>
<text x="317.6" y="38.5">TI</text>
<text x="335.8" y="38.5">16</text>
<text x="298.1" y="51">INLAND VALLEY</text>
<text x="62.1" y="87.8">R/W</text>
<text x="169.5" y="86.6">SB</text>
<text x="170.4" y="89.4">S</text>
<text x="284.2" y="86.6">NB</text>
<text x="285.1" y="89.4">S</text>
<text x="392" y="87.9">R/W</text>
<text x="118" y="93.3">60'</text>
<text x="338" y="92.8">60'</text>
<text x="106.2" y="99.5">HP</text>
<text x="111.8" y="99.5">ES</text>
<text x="126.9" y="99.5">ETW</text>
<text x="168.8" y="99.5">ETW</text>
<text x="178.9" y="99.5">ES</text>
<text x="227.8" y="99.3">FL</text>
<text x="276.2" y="99.5">ES</text>
<text x="283.8" y="99.5">ETW</text>
<text x="326.5" y="99.5">ETW</text>
<text x="343.5" y="99.5">ES</text>
<text x="350.1" y="99.5">HP</text>
<text x="109.6" y="102.7">3'</text>
<text x="119.3" y="102.7">10'</text>
<text x="147.3" y="102.5">24'</text>
<text x="175.3" y="102.7">5'</text>
<text x="197.4" y="105.9">18' TO 26'</text>
<text x="202.4" y="102.9">Var</text>
<text x="245.4" y="105.9">18' TO 26'</text>
<text x="250.5" y="102.9">Var</text>
<text x="281.1" y="102.6">5'</text>
<text x="307.2" y="102.6">24'</text>
<text x="335.3" y="102.5">10'</text>
<text x="347.5" y="102.6">3'</text>
<text x="114.8" y="108">1'</text>
<text x="122.9" y="110.4">HMA DIKE</text>
<text x="167.9" y="108.3">1'</text>
<text x="184.3" y="108.2">1'</text>
<text x="184.8" y="113.1">TAPERED</text>
<text x="262.7" y="113.2">TAPERED</text>
<text x="271.7" y="108.2">1'</text>
<text x="288.1" y="108.3">1'</text>
<text x="341.2" y="108">1'</text>
<text x="131.8" y="114.2">2'</text>
<text x="142.5" y="119.3" transform="rotate(-1 142.5 119.3)">2 %</text>
<text x="147.8" y="119.2" transform="rotate(-1 147.8 119.2)">&amp;</text>
<text x="151.3" y="119.1" transform="rotate(-1 151.3 119.1)">V a r</text>
<text x="164.5" y="117.7">PG</text>
<text x="173.7" y="119.9" transform="rotate(1 173.7 119.9)">2 %</text>
<text x="184.8" y="115.9">EDGE</text>
<text x="262.7" y="116">EDGE</text>
<text x="281.6" y="119.8" transform="rotate(-1 281.6 119.8)">2 %</text>
<text x="291.9" y="116.5">PG</text>
<text x="308.2" y="118.9" transform="rotate(1 308.2 118.9)">2 %</text>
<text x="313.5" y="119" transform="rotate(1 313.5 119)">&amp;</text>
<text x="317" y="119.1" transform="rotate(1 317 119.1)">V a r</text>
<text x="334.4" y="114.2">2'</text>
<text x="353.6" y="115.5">HMA DIKE</text>
<text x="98.4" y="123.8" transform="rotate(-31 98.4 123.8)">O R</text>
<text x="120" y="121.1" transform="rotate(-3 120 121.1)">5 %</text>
<text x="191.3" y="121.5" transform="rotate(3 191.3 121.5)">2 0 :</text>
<text x="196.7" y="121.8" transform="rotate(3 196.7 121.8)">1</text>
<text x="200.2" y="122" transform="rotate(3 200.2 122)">O R</text>
<text x="205.6" y="122.3" transform="rotate(3 205.6 122.3)">F L A T T E R</text>
<text x="240.6" y="123.1" transform="rotate(-3 240.6 123.1)">2</text>
<text x="242.4" y="123" transform="rotate(-3 242.4 123)">0 :</text>
<text x="246" y="122.8" transform="rotate(-3 246 122.8)">1</text>
<text x="249.5" y="122.6" transform="rotate(-3 249.5 122.6)">O R</text>
<text x="254.9" y="122.3" transform="rotate(-3 254.9 122.3)">F L A T T E R</text>
<text x="334.5" y="120.2" transform="rotate(3 334.5 120.2)">5 %</text>
<text x="356.5" y="122.9" transform="rotate(26 356.5 122.9)">F L A T T E R</text>
<text x="357.9" y="120.1" transform="rotate(26 357.9 120.1)">2 :</text>
<text x="361.1" y="121.7" transform="rotate(26 361.1 121.7)">1</text>
<text x="364.3" y="123.2" transform="rotate(26 364.3 123.2)">O R</text>
<text x="92.7" y="127.2" transform="rotate(-31 92.7 127.2)">2 : 1</text>
<text x="93.4" y="129.6" transform="rotate(-32 93.4 129.6)">F L A T T E R</text>
<text x="380.6" y="131.2">OG</text>
<text x="75.5" y="133.7">OG</text>
<text x="364.9" y="137.9">EMBANKMENT</text>
<text x="79" y="140.8">EMBANKMENT</text>
<text x="267" y="138.6">EMBANKMENT</text>
<text x="430.3" y="272.4" transform="rotate(-90 430.3 272.4)">00-00-00</text>
<text x="292.8" y="276.7">UNIT</text>
<text x="301.4" y="276.7">0000</text>
<text x="333.1" y="276.7">PROJECT NUMBER &amp; PHASE</text>
<text x="392.6" y="276.7">00000000001</text>
</g>
<g font-size="1.5">
<text x="15.4" y="57.8" transform="rotate(-90 15.4 57.8)">BY</text>
<text x="21.7" y="63.4" transform="rotate(-90 21.7 63.4)">REVISED</text>
<text x="15.4" y="69.5" transform="rotate(-90 15.4 69.5)">REVISED</text>
<text x="21.7" y="71" transform="rotate(-90 21.7 71)">DATE</text>
<text x="16.6" y="122.8" transform="rotate(-90 16.6 122.8)">BY</text>
<text x="21.7" y="123.3" transform="rotate(-90 21.7 123.3)">BY</text>
<text x="14.3" y="136" transform="rotate(-90 14.3 136)">CALCULATED-</text>
<text x="16.6" y="136" transform="rotate(-90 16.6 136)">DESIGNED</text>
<text x="21.7" y="135.4" transform="rotate(-90 21.7 135.4)">CHECKED</text>
<text x="14.2" y="163.8" transform="rotate(-90 14.2 163.8)">SUPERVISOR</text>
<text x="14.2" y="180.1" transform="rotate(-90 14.2 180.1)">FUNCTIONAL</text>
<text x="11.4" y="276.9">BORDER LAST REVISED 7/2/2010</text>
</g>
<text font-size="1.4" x="407.5" y="37.7">CIVIL</text>
<g font-size="1.3">
<text x="7" y="27.7">x</text>
<text x="354.1" y="24.5">REGISTERED CIVIL ENGINEER</text>
<text x="392.7" y="24.5">DATE</text>
<text x="354.3" y="33.5">PLANS APPROVAL DATE</text>
<text x="7" y="84.4">x</text>
<text x="7" y="140.9">x</text>
<text x="7" y="197.6">x</text>
<text x="430.6" y="236.9" transform="rotate(-90 430.6 236.9)">14:24</text>
<text x="427.9" y="240.3" transform="rotate(-90 427.9 240.3)">=&gt; 16-APR-2020</text>
<text x="430.4" y="240.7" transform="rotate(-90 430.4 240.7)">=&gt;</text>
<text x="427.9" y="250.4" transform="rotate(-90 427.9 250.4)">PLOTTED</text>
<text x="430.4" y="250.7" transform="rotate(-90 430.4 250.7)">PLOTTED</text>
<text x="7" y="254.3">x</text>
<text x="427.9" y="256.7" transform="rotate(-90 427.9 256.7)">DATE</text>
<text x="430.4" y="256.7" transform="rotate(-90 430.4 256.7)">TIME</text>
<text x="76.5" y="275.5">USERNAME =&gt; s111271</text>
<text x="174.8" y="276">RELATIVE BORDER SCALE</text>
<text x="76.5" y="278.1">DGN FILE =&gt;</text>
<text x="91.1" y="278.1">Generic project plan typical cross section sheet.dgn</text>
<text x="181.4" y="277.9">IS IN INCHES</text>
</g>
<g font-size="1.2">
<text x="352.2" y="9.2">Dist</text>
<text x="360.3" y="9.2">COUNTY</text>
<text x="374.5" y="9.2">ROUTE</text>
<text x="387.8" y="10.1">TOTAL PROJECT</text>
<text x="389.9" y="8.2">POST MILES</text>
<text x="408.5" y="8.2">SHEET</text>
<text x="410.6" y="10.1">No.</text>
<text x="416.4" y="10.1">SHEETS</text>
<text x="417.1" y="8.2">TOTAL</text>
<text x="321.1" y="39.4">20</text>
<text x="353.3" y="41.1">THE ACCURACY OR COMPLETENESS OF SCANNED</text>
<text x="353.3" y="39.2">OR AGENTS SHALL NOT BE RESPONSIBLE FOR</text>
<text x="353.3" y="37.3">THE STATE OF CALIFORNIA OR ITS OFFICERS</text>
<text x="353.3" y="42.9">COPIES OF THIS PLAN SHEET.</text>
<text x="218.7" y="275.3">0</text>
<text x="231.5" y="275.4">1</text>
<text x="244.2" y="275.3">2</text>
<text x="256.7" y="275.5">3</text>
</g>
<g font-size="1.1">
<text x="403.3" y="31.6">No.</text>
<text x="404.5" y="35">Exp.</text>
</g>
<g font-size="1">
<text x="403" y="23.8" transform="rotate(-47 403 23.8)">E</text>
<text x="403.8" y="22.9" transform="rotate(-42 403.8 22.9)">D</text>
<text x="405.6" y="21.5" transform="rotate(-31 405.6 21.5)">P</text>
<text x="406.6" y="20.9" transform="rotate(-20 406.6 20.9)">R</text>
<text x="407.6" y="20.5" transform="rotate(-15 407.6 20.5)">O</text>
<text x="408.8" y="20.2" transform="rotate(-10 408.8 20.2)">F</text>
<text x="409.9" y="20.1" transform="rotate(-4 409.9 20.1)">E</text>
<text x="411" y="20" transform="rotate(1 411 20)">S</text>
<text x="412.2" y="20" transform="rotate(12 412.2 20)">S</text>
<text x="413.4" y="20.3" transform="rotate(17 413.4 20.3)">I</text>
<text x="414.3" y="20.6" transform="rotate(22 414.3 20.6)">O</text>
<text x="415.4" y="21" transform="rotate(28 415.4 21)">N</text>
<text x="416.4" y="21.6" transform="rotate(33 416.4 21.6)">A</text>
<text x="417.4" y="22.3" transform="rotate(44 417.4 22.3)">L</text>
<text x="418.9" y="23.9" transform="rotate(55 418.9 23.9)">E</text>
<text x="400.9" y="28.8" transform="rotate(-79 400.9 28.8)">I</text>
<text x="401.1" y="27.8" transform="rotate(-74 401.1 27.8)">S</text>
<text x="401.4" y="26.8" transform="rotate(-69 401.4 26.8)">T</text>
<text x="401.8" y="25.7" transform="rotate(-63 401.8 25.7)">E</text>
<text x="402.4" y="24.7" transform="rotate(-53 402.4 24.7)">R</text>
<text x="419.6" y="24.8" transform="rotate(60 419.6 24.8)">N</text>
<text x="420.1" y="25.8" transform="rotate(65 420.1 25.8)">G</text>
<text x="420.6" y="27" transform="rotate(76 420.6 27)">I</text>
<text x="420.9" y="28" transform="rotate(81 420.9 28)">N</text>
<text x="421.1" y="29.1" transform="rotate(87 421.1 29.1)">E</text>
<text x="400.8" y="30.1" transform="rotate(-85 400.8 30.1)">G</text>
<text x="400.9" y="31.3" transform="rotate(-96 400.9 31.3)">E</text>
<text x="401.1" y="32.4" transform="rotate(-101 401.1 32.4)">R</text>
<text x="421" y="31.3" transform="rotate(98 421 31.3)">R</text>
<text x="421.1" y="30.2" transform="rotate(92 421.1 30.2)">E</text>
<text x="402.5" y="37.4" transform="rotate(46 402.5 37.4)">S</text>
<text x="403.2" y="38.1" transform="rotate(41 403.2 38.1)">T</text>
<text x="403.9" y="38.8" transform="rotate(37 403.9 38.8)">A</text>
<text x="404.7" y="39.4" transform="rotate(32 404.7 39.4)">T</text>
<text x="405.5" y="39.9" transform="rotate(27 405.5 39.9)">E</text>
<text x="407.2" y="40.7" transform="rotate(18 407.2 40.7)">O</text>
<text x="408.2" y="41" transform="rotate(13 408.2 41)">F</text>
<text x="410.1" y="41.3" transform="rotate(4 410.1 41.3)">C</text>
<text x="411" y="41.3" transform="rotate(-1 411 41.3)">A</text>
<text x="412" y="41.3" transform="rotate(-6 412 41.3)">L</text>
<text x="413.1" y="41.1" transform="rotate(-10 413.1 41.1)">I</text>
<text x="413.9" y="40.9" transform="rotate(-15 413.9 40.9)">F</text>
<text x="414.8" y="40.7" transform="rotate(-24 414.8 40.7)">O</text>
<text x="415.7" y="40.3" transform="rotate(-29 415.7 40.3)">R</text>
<text x="416.5" y="39.8" transform="rotate(-34 416.5 39.8)">N</text>
<text x="417.5" y="39.2" transform="rotate(-38 417.5 39.2)">I</text>
<text x="418.1" y="38.7" transform="rotate(-43 418.1 38.7)">A</text>
<text x="426.9" y="266.5" transform="rotate(-90 426.9 266.5)">REVISION</text>
<text x="426.9" y="271.5" transform="rotate(-90 426.9 271.5)">LAST</text>
</g>
<g font-size=".5">
<text x="19.3" y="242.4" transform="rotate(-90 19.3 242.4)">R</text>
<text x="19.2" y="264.5" transform="rotate(-90 19.2 264.5)">R</text>
</g>
</svg>
